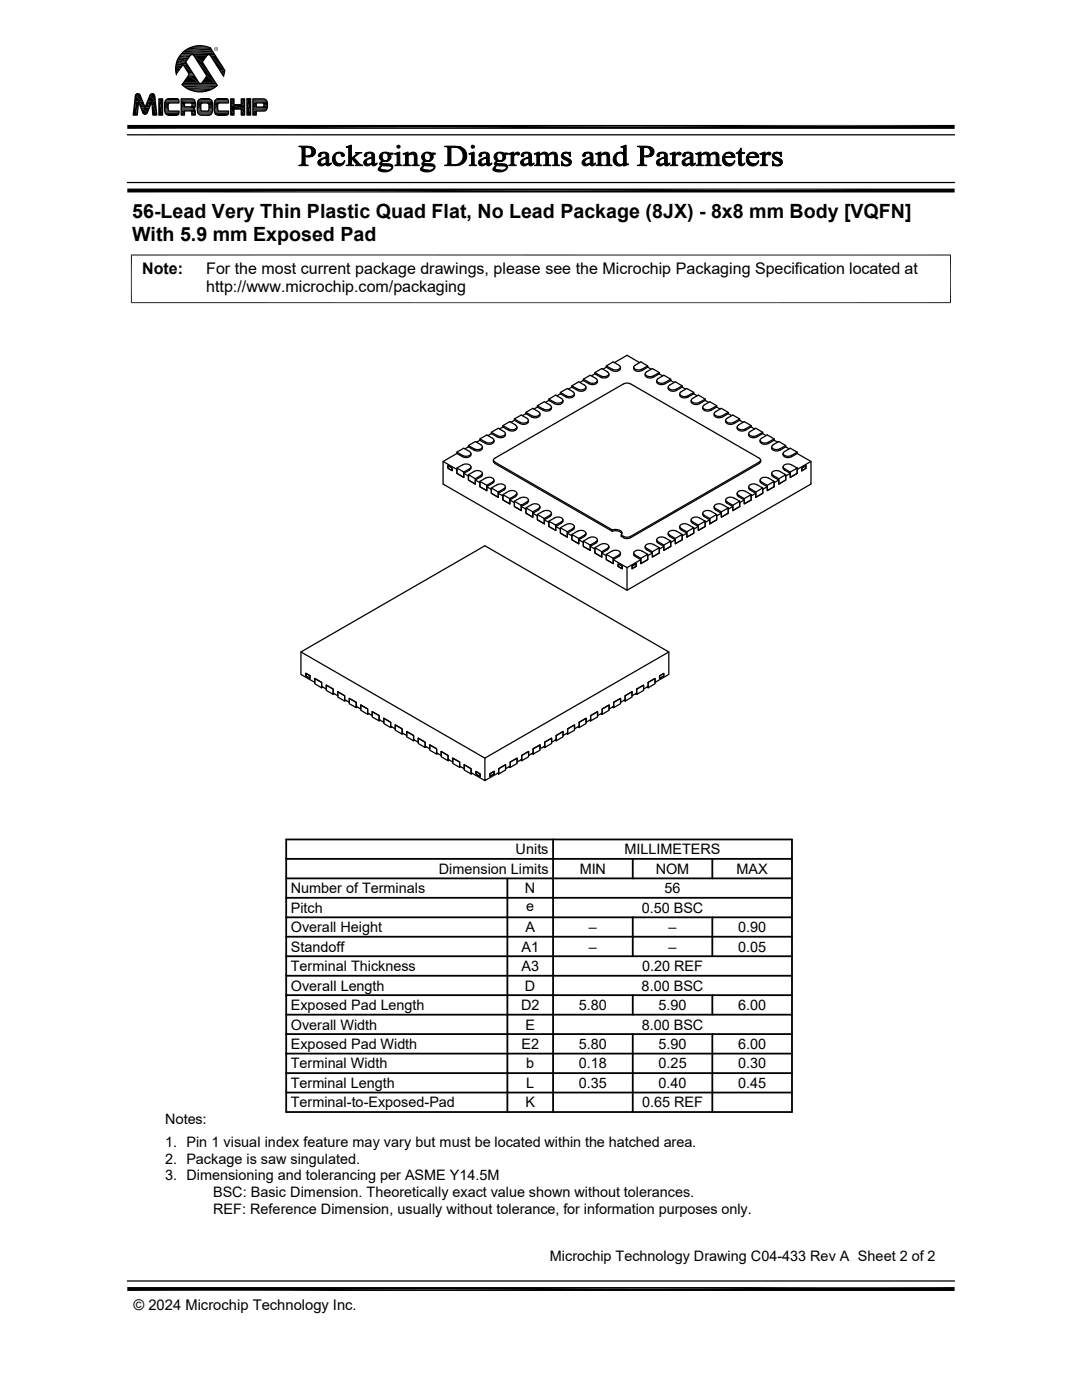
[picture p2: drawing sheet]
<svg xmlns="http://www.w3.org/2000/svg" width="216mm" height="279mm" viewBox="0 0 216 279" stroke-linecap="round" stroke-linejoin="round" font-family="sans-serif">
<g fill="none" stroke="#000" stroke-width=".25">
<path d="M27.1 18.9l-.5 4.1h.8l.2-2.7 .9 2.1a.49 .49 0 0 0 .4 .4 .49 .49 0 0 0 .5-.3M27.5 18.7l-.4 .2M27.5 18.7l.5 .4 1 2.3 .9-2.4a.5 .5 0 0 1 .5-.3 .5 .5 0 0 1 .5 .4l.4 3.9h-.8l-.2-2.8-.9 2.2M31.7 19.7h.7v3.3h-.7zM36.2 19.7h2.3a1.14 1.14 0 0 1 .4 1.6l-.3 .4 .3 .2 .1 1.1h-.7v-.6l-.2-.3h-1.3v.9h-.6zM36.3 16.9l.1 .1M36.4 17l1.6 1M36.6 13l1.1 1.8-1.4 2.1M38.1 18a5.1 5.1 0 0 0 3.7 0M38.7 11l2.6 4.2-1.2 1.5-.4-.2-2.7-4.1 1-1.4 .3-.1 .4 .2M42 9.5l2.8 4.6-.2 1.1-2.6-4.1-.4-.2-.3 .2-.9 1.3 2.9 4.7-1.5 .9M42 9.6a4.8 4.8 0 0 0-5.1 .5 4.8 4.8 0 0 0-1.7 4.8"/>
<path d="M46 19.7h.7v1.2h1.4v-1.2h.7v3.3h-.7v-1.2h-1.4v1.2h-.7zM49.3 19.7h.7v3.3h-.7zM49.3 19.7h.7M50.5 19.7h2a.84 .84 0 0 1 .9 1 1.09 1.09 0 0 1-.7 1.5h-1.6v.8h-.6zM25.4 36.4h165.1M25.4 26.9h165.1M33 20.2l.6-.5h1.6a.57 .57 0 0 1 .5 .3 .57 .57 0 0 1 0 .6h-2l-.2 .4v.7l.1 .3 .2 .2h1.9a.62 .62 0 0 1-.1 .6 .62 .62 0 0 1-.6 .2h-1.2a.96 .96 0 0 1-.9-1.2l.1-1.6M36.8 20.6h1.3l.2 .1v.5l-.1 .1h-1.4zM40.2 20.6h1.2l.2 .1 .1 1-.1 .4h-1.4l-.1-1.1zM42.3 20.2l-.3-.3-.4-.2h-1.5a.87 .87 0 0 0-.7 1.1v1a.94 .94 0 0 0 .9 1.2h1.1a.96 .96 0 0 0 1-1.2l-.1-1.6M42.9 20.2l.6-.5h1.6a.56 .56 0 0 1 .5 .9h-2l-.2 .4v.7l.1 .3 .2 .2h1.9a.62 .62 0 0 1-.1 .6 .62 .62 0 0 1-.6 .2h-1.2a.96 .96 0 0 1-1-1.2l.2-1.6M51.1 20.6h1.4l.1 .1v.5l-.1 .2h-1.4z"/>
<path d="M109.5 79.9l1.2 .7M109.5 79.9v-.2l1.4-.9 1.1 .7a.44 .44 0 0 1 .3 .5 .44 .44 0 0 1-.4 .4l-.6 .1-.6-.2M109.5 79.7l1.2 .6M109.5 79.9l-.7 .4M111.1 79l.7-.4 1.2 .6M111.8 78.3l1.2 .7M112.3 79.9v.3M114.1 77.3v-.3l1.4-.8 1.1 .7a.5 .5 0 0 1 .3 .6 .5 .5 0 0 1-.6 .3l-1-.2M114.1 77l1.2 .7M114.1 77.3l-.7 .4M114.1 77.3l1.2 .6M114.3 78.2a.44 .44 0 0 1 .3 .5 .44 .44 0 0 1-.4 .4h-.7l-.5-.1"/>
<path d="M114.3 78.2l-1.1-.7-1.4 .8v.3M114.6 78.8a1.07 1.07 0 0 1-1.6 .4M114.6 78.6v.2M116.4 75.9l1.2 .7M116.4 75.9l-.7 .4M116.9 77.5a1.07 1.07 0 0 1-1.6 .4M116.9 77.3v.2M118.7 74.6a2.77 2.77 0 0 0 2 .8l.5-.1 .3-.4M118.7 74.6v-.2l1.4-.8 1.1 .6a.51 .51 0 0 1 .2 .6 .51 .51 0 0 1-.6 .3l-1-.1M118.7 74.4l1.1 .6M118.7 74.6l-.7 .4M118.9 75.6a.44 .44 0 0 1 .3 .5 .44 .44 0 0 1-.5 .3l-.8 .1-1.5-.8"/>
<path d="M118.9 75.5l-1.1-.6-1.4 .8v.2M119.2 76.2a1.07 1.07 0 0 1-1.6 .4M119.2 75.9v.3M121 73.3v-.3l1.4-.8 1.1 .7a.44 .44 0 0 1 .3 .5 .44 .44 0 0 1-.5 .3l-.6 .1-.5-.1M121 73l1.1 .7M121 73.3l-.7 .4M121 73.3l1.1 .7M121.5 74.6v.3M122.6 72.4l2.5-1.5 2.5 1.5M123.8 73.6a1.07 1.07 0 0 1-1.6 .3M123.8 73.3v.3M126.4 73.3a.95 .95 0 0 0 .6 .8 .95 .95 0 0 0 1.1-.2"/>
<path d="M128.7 74.6a.97 .97 0 0 0 .6 .9 .97 .97 0 0 0 1.1-.2l1.2-.7M129 74.2l1.2-.6 1.4 .8v.2M129 74.2a.44 .44 0 0 0-.2 .5 .44 .44 0 0 0 .4 .4l.6 .1 .6-.2M129.2 73.3l-1.1 .7M129.2 73l-1.1 .7a1.08 1.08 0 0 1-1.7-.5l.2-.2 1.3-.8 1.3 .8v.3M129.2 73.3l.7 .4M131 75.9a.98 .98 0 0 0 .6 .9 .98 .98 0 0 0 1.1-.2M131.3 75.6a.44 .44 0 0 0-.3 .5 .44 .44 0 0 0 .5 .3l.8 .1 1.5-.8M131.3 75.5l1.2-.6 1.3 .8v.2M131.6 74.4l-1.2 .6M131.6 74.6l.6 .4M133.3 77.3a.97 .97 0 0 0 .6 .8 .97 .97 0 0 0 1.1-.2l1.1-.6"/>
<path d="M133.6 76.9l1.1-.7 1.4 .8v.3M133.6 76.9a.44 .44 0 0 0-.2 .5 .44 .44 0 0 0 .4 .3l.6 .1 .6-.2M133.8 75.9l.7 .4M133.8 75.9l-1.1 .7M135.6 78.6a.98 .98 0 0 0 .6 .8 .98 .98 0 0 0 1.1-.2M135.9 78.2l1.2-.7 1.3 .8v.3M135.9 78.2a.44 .44 0 0 0-.3 .5 .44 .44 0 0 0 .5 .4h.6l.6-.1M136.1 77l-1.1 .7M136.1 77.3l.7 .4M137.9 79.9v.3M138.4 78.6l-1.1 .6M138.4 78.3l-1.1 .7"/>
<path d="M138.4 78.6l.7 .4M140.7 79.9l.7 .4M140.7 79.9a2.84 2.84 0 0 1-2 .8l-.5-.1-.3-.4M140.7 79.9v-.2l-1.4-.9-1.1 .7a.44 .44 0 0 0-.3 .5 .44 .44 0 0 0 .5 .4l.6 .1 .6-.2M140.7 79.7l-1.1 .6M88.4 92.1l2.8 1.6v.8l1.3 .8v-.8l1.2-.7M89.4 92.9l.8 .5v.5l-.8-.4zM91.2 90.5l1.1 .7M92.3 92.8a1.08 1.08 0 0 1 1.7 .4l-.3 .4-1.2 .6v1.1l-1.3-.8v-1.1l1.3 .8M92.3 92.8l-1.1 .6M92.5 94.5l1 .5v.8l1.3 .8v-.8l1.2-.7 .2-.4M93.5 89.2v-.3l1.3-.8 1.2 .7a.51 .51 0 0 1 .2 .6 .51 .51 0 0 1-.6 .3l-1-.1"/>
<path d="M93.5 88.9l1.1 .7M93.5 89.2l-.7 .4M93.5 94.7l1.1-.6a1.08 1.08 0 0 1 1.6 .4l-.2 .3M93.5 89.2a2.77 2.77 0 0 0 2 .8l.5-.2 .2-.3M93.7 90.1a.44 .44 0 0 1 .3 .5 .44 .44 0 0 1-.5 .4h-.8l-1.5-.8M93.7 90.1l-1.2-.6-1.3 .7v.3M94 93.2l-.1 .4-.2 .2M94 90.5a.98 .98 0 0 1-.6 .9 .98 .98 0 0 1-1.1-.3M94.8 95.8l1 .5v.8l1.3 .8v-.8l1.4-.8 .1-.5M95.8 87.9a2.91 2.91 0 0 0 2 .8l.7-.4 .1-.4M95.8 87.9l-.7 .3M96 94.9l-1.2 .6v1.1l-1.3-.8v-1.1l1.3 .8"/>
<path d="M96.3 89.2v.3M96.3 94.5v.2M96.9 95.4l-1.1 .7M96.9 95.4a1.08 1.08 0 0 1 1.7 .5l-.3 .3M97.1 97.1l.9 .6v.7l1.4 .9v-.9l1.2-.6 .2-.4M98 86.5a2.84 2.84 0 0 0 2.1 .9l.5-.2 .2-.4M98 86.5v-.2l1.4-.8 1.2 .6a.51 .51 0 0 1 .2 .7 .51 .51 0 0 1-.6 .3l-1-.2M98 86.3l1.2 .6M98 86.5l-.6 .4M98.3 87.5l-1.2-.7-1.3 .8v.3M98.3 87.5a.44 .44 0 0 1 .2 .5 .44 .44 0 0 1-.4 .3l-.8 .1-1.5-.8M98.3 96.2l-1.2 .7v1l-1.3-.8v-1l1.3 .8"/>
<path d="M98.4 91.8v.3M98.5 92.1l.2 .4 23.5 13.5M98.7 92.2l23.5 13.5M99.2 96.8a1.08 1.08 0 0 1 1.6 .4l-.2 .3-1.2 .7v1.1l-1.4-.9v-1l1.4 .8M99.2 96.7l-1.2 .7M99.4 98.4l1 .6v.8l1.3 .8v-.8l1.2-.7 .2-.4M100.4 85.2l-.7 .4M100.4 85.2a2.84 2.84 0 0 0 2 .8l.4-.1 .3-.4M100.9 86.5v.3M100.9 97.1v.3M101.5 98.1a1.08 1.08 0 0 1 1.6 .4l-.3 .3M101.5 98l-1.1 .7"/>
<path d="M101.7 99.8l.9 .5v.8l1.4 .8v-.8l1.4-.9 .1-.4M102.6 83.9l1.2 .6M102.6 83.6l1.2 .7M102.6 83.9l-.6 .4M102.8 84.8a.44 .44 0 0 1 .3 .5 .44 .44 0 0 1-.4 .4h-.8l-1.5-.8M102.9 98.8l-1.2 .7v1.1l-1.3-.8v-1.1l1.3 .8M102.9 84.8l-1.2-.7-1.3 .8v.3M103.1 85.2v.3M103.1 98.4v.3M103.8 99.4l-1.2 .6M103.8 99.4a1.08 1.08 0 0 1 1.6 .4l-.1 .3-1.3 .7v1.1l-1.4-.8v-1.1l1.4 .8M104.9 82.5a2.77 2.77 0 0 0 2.1 .9l.4-.2 .3-.4"/>
<path d="M104.9 82.6v-.3l1.4-.8 1.2 .7a.44 .44 0 0 1 .2 .5 .44 .44 0 0 1-.4 .3l-.6 .1-.6-.2M104.9 82.3l1.2 .7M104.9 82.5l-.7 .5M105.2 83.5l-1.2-.7-1.4 .8v.3M105.2 83.5a.44 .44 0 0 1 .2 .5 .44 .44 0 0 1-.4 .3l-.6 .1-.6-.1M105.5 83.9a.98 .98 0 0 1-.7 .8 .98 .98 0 0 1-1-.2M107.2 81l1.2 .6M107.2 81.2l-.7 .4M107.2 81.2l1.2 .7M107.7 82.5v.3M109.7 80.8l-1.1-.6-1.4 .8v.2M109.7 80.9a.44 .44 0 0 1 .3 .5 .44 .44 0 0 1-.4 .3l-.6 .1-.6-.2"/>
<path d="M110 81.2a.98 .98 0 0 1-.6 .9 .98 .98 0 0 1-1-.2M112.3 80.2a1.07 1.07 0 0 1-1.6 .4M140.2 81.2a.98 .98 0 0 0 .6 .9 .98 .98 0 0 0 1.1-.2M140.5 80.8l1.1-.6 1.4 .8v.2M140.5 80.9a.44 .44 0 0 0-.3 .5 .44 .44 0 0 0 .5 .3l.6 .1 .6-.2M142.5 82.5v.3M143 81.2l-1.1 .7M143 81l-1.1 .6M143 81.2l.7 .4M144.8 83.9v.2M144.8 99.8v.2M144.8 84.1a1.07 1.07 0 0 0 1.6 .4"/>
<path d="M145.1 83.5a.44 .44 0 0 0-.3 .5 .44 .44 0 0 0 .4 .3l.7 .1 .5-.1M145.1 83.5l1.1-.7 1.4 .8v.3M145.3 82.5a2.84 2.84 0 0 1-2 .9l-.5-.2-.3-.4M145.3 82.6v-.3l-1.4-.8-1.1 .7a.44 .44 0 0 0-.3 .5 .44 .44 0 0 0 .5 .3l.6 .1 .5-.2M145.3 82.3l-1.1 .7M145.3 82.6l.7 .4M146.4 99.4a1.08 1.08 0 0 0-1.6 .4l.1 .3 1.3 .7M146.5 99.4l1.1 .6v1.1l-1.4 .8v-1.1l1.4-.8M147.1 85.2a.98 .98 0 0 0 .6 .9 .98 .98 0 0 0 1-.2l1.2-.7M147.1 98.4l.1 .5 1.3 .9v.8l1.4-.8v-.8l.9-.6M147.4 84.8l1.1-.7 1.4 .8v.3M147.4 98.8l1.1 .7"/>
<path d="M147.4 84.8a.44 .44 0 0 0-.3 .5 .44 .44 0 0 0 .5 .4h.8l1.5-.8M147.6 83.9l.7 .4M147.6 83.9l-1.1 .6M147.6 83.6l-1.1 .7M148.5 99.8l-.9 .5v.8l-1.4 .8v-.8l-1.1-.7-.3-.4M148.7 98l1.2 .7v1.1l-1.4 .8v-1.1l1.4-.8M148.7 98.1a1.08 1.08 0 0 0-1.6 .4l.3 .3M149.4 86.5v.3M149.4 97.1v.3M149.4 86.8a1.07 1.07 0 0 0 1.6 .4M149.9 85.2l.7 .4M151 96.8a1.08 1.08 0 0 0-1.6 .4l.1 .2 1.3 .8"/>
<path d="M151 96.7l1.2 .7v1l-1.4 .9v-1.1l1.4-.8M151.5 92.2l.3-.4-.3-.4-25.7-14.8-.9-.1-26.2 14.9-.2 .4 .2 .4M151.7 87.9v.2M151.7 95.8v.3M151.7 88.1a1.07 1.07 0 0 0 1.6 .4M151.8 92.1l-.3 .4-25.9 14.9-.7 .1-.9-.5v-.2l.9 .4 .7-.1 25.9-14.9M151.8 91.8v.3M152 87.5a.44 .44 0 0 0-.3 .5 .44 .44 0 0 0 .4 .3l.6 .1 .6-.2M152 96.2l1.1 .7M152 87.5l1.1-.7 1.4 .8v.3M152.2 86.5l-1.2 .7M152.2 86.5v-.2l-1.4-.8-1.1 .6a.5 .5 0 0 0-.3 .7 .5 .5 0 0 0 .6 .3l1-.2"/>
<path d="M152.2 86.3l-1.2 .6M152.2 86.5l.7 .4M153.1 97.1l-.9 .6v.7l-1.4 .9v-.9l-1.1-.6-.3-.4M153.3 95.4a1.08 1.08 0 0 0-1.6 .5l.3 .3M153.3 95.4l1.2 .7v1l-1.4 .8v-1l1.4-.8M154 89.2v.3M154 94.5v.2M154.2 94.9l1.2 .6M154.5 87.9l.7 .3M154.5 87.9l-1.2 .6M154.5 87.6l-1.2 .6M155.4 95.8l-.9 .5v.8l-1.4 .8v-.8l-1.1-.6-.3-.4"/>
<path d="M156.3 90.5v.3M156.3 93.2v.2M156.3 90.8a1.07 1.07 0 0 0 1.6 .3M156.3 93.4l.2 .4M156.5 90.1l1.2-.6 1.4 .7v.3M156.5 90.1a.44 .44 0 0 0-.2 .5 .44 .44 0 0 0 .4 .4l.6 .1 .6-.2M156.8 89.2v-.3l-1.4-.8-1.2 .7a.51 .51 0 0 0-.2 .6 .51 .51 0 0 0 .6 .3l1-.1M156.8 88.9l-1.2 .7M156.8 89.2l.7 .4M156.8 94.7l-1.4 .8v1.1l1.4-.8v-1.1l-1.2-.6a1.08 1.08 0 0 0-1.6 .4l.3 .3M156.8 89.2a2.84 2.84 0 0 1-2.1 .8l-.4-.2-.3-.3M157.7 94.5l-.9 .5v.8l-1.4 .8v-.8l-1.2-.7-.2-.4"/>
<path d="M157.9 92.8a1.08 1.08 0 0 0-1.6 .4l.1 .3 1.3 .7M157.9 92.8l1.2 .6v1.1l-1.4 .8v-1.1l1.4-.8M159.1 90.5l2.7 1.6v4.5l-36.7 21.2-36.7-21.2v-4.5l2.8-1.6M159.1 90.5l-1.2 .7M159.1 90.2l-1.2 .7M160.8 92.9l-.8 .5v.6M160.8 92.9v.6l-.8 .5M161.8 92.1l-2.7 1.6v.8l-1.4 .8v-.8l-1.2-.7M104 101.1l.9 .5v.8l1.4 .8v-.8l1.2-.6 .2-.4M104.9 101.4l1.2-.7a1.08 1.08 0 0 1 1.6 .5l-.3 .3M106.3 102.4l.9 .6v.7l1.4 .8v-.8l1.4-.8v-.5M107.5 101.5l-1.2 .7v1l-1.4-.8v-1l1.4 .8"/>
<path d="M107.7 101.1v.3M108.4 102l-1.2 .7M108.4 102a1.08 1.08 0 0 1 1.6 .5l-.3 .3-1.1 .7v1l-1.4-.8v-1l1.4 .8M108.6 103.7l.9 .6v.8l1.4 .8v-.8l1.1-.7 .3-.4M110.7 103.4l-1.2 .6M110.7 103.4a1.08 1.08 0 0 1 1.6 .4l-.3 .3M110.9 105.1l.9 .5v.8l1.4 .8v-.8l1.1-.7 .3-.4M112 104.1l-1.1 .7v1.1l-1.4-.8v-1.1l1.4 .8M112.3 103.7v.3M113 104.7a1.08 1.08 0 0 1 1.6 .4l-.3 .4-1.1 .6v1.1l-1.4-.8v-1.1l1.4 .8M113 104.7l-1.2 .6M113.2 106.4l.9 .5v.8l1.4 .8v-.8l1.1-.6 .3-.4"/>
<path d="M114.6 105.1v.2M115.3 106l-1.2 .7M115.3 106a1.08 1.08 0 0 1 1.6 .5l-.1 .2-1.3 .8v1l-1.4-.8v-1l1.4 .8M115.5 107.7l.9 .5v.9l1.4 .7v-.7l1.1-.7 .3-.4M116.9 106.4v.3M117.6 107.3a1.08 1.08 0 0 1 1.6 .5l-.3 .3-1.1 .7v1l-1.4-.7v-1.1l1.4 .8M117.6 107.3l-1.2 .7M117.8 109.1l.9 .5v.8l1.4 .8v-.8l1.1-.7 .3-.4M118.7 109.3l1.1-.6a1.08 1.08 0 0 1 1.7 .4l-.3 .3-1.1 .7v1.1l-1.4-.8v-1.1l1.4 .8M119.2 107.7v.3M120.1 110.4l.9 .5v.8l1.4 .8v-.8l1.1-.7 .3-.4M121.5 109.1v.2"/>
<path d="M122.1 110l-1.1 .6M122.2 110a1.08 1.08 0 0 1 1.6 .4l-.3 .4-1.1 .6v1.1l-1.4-.8v-1.1l1.4 .8M122.2 105.8a1.52 1.52 0 0 1 1.9 .6l-.1 .4M122.2 106a1.59 1.59 0 0 1 1.9 .5M122.2 105.7v.3M122.4 111.7l2.7 1.6v4.5M123.3 112.5l.9 .5v.5l-.9-.4zM123.8 110.4v.2M126.1 113l.9-.5v.5l-.9 .5zM126.4 110.4l.1 .4 1.4 .9v.8l1.3-.8v-.8l1-.5M127.9 111.7l-2.8 1.6M128.1 110a1.08 1.08 0 0 0-1.7 .4l.2 .3 1.3 .7"/>
<path d="M128.1 110l1.1 .6v1.1l-1.3 .8v-1.1l1.3-.8M128.7 109.1l.1 .4 .2 .2M129 109.4l1.2 .7M131.6 109.3l-1.4 .8v1.1l1.4-.8v-1.1l-1.2-.7a1.1 1.1 0 0 0-1.6 .5l.2 .3M132.5 109.1l-.9 .5v.8l-1.4 .8v-.8l-1.2-.7M132.7 107.3a1.08 1.08 0 0 0-1.7 .5l.2 .2 1.3 .8M132.7 107.3l1.1 .7v1.1l-1.3 .7v-1l1.3-.8M133.3 106.4l.1 .5 .2 .1M133.6 106.8l1.1 .7M134.7 107.7l-.9 .5v.9l-1.3 .7v-.7l-1.4-.9-.1-.5M135.6 105.1l.1 .4 .2 .2M135.9 105.5l1.2 .6"/>
<path d="M136.1 106.7l-1.4 .8v1l1.4-.8v-1l-1.1-.7a1.1 1.1 0 0 0-1.7 .5l.3 .3M137.1 106.4l-1 .5v.8l-1.4 .8v-.8l-1.1-.6M137.3 104.7l1.1 .6v1.1l-1.3 .8v-1.1l1.3-.8M137.3 104.7a1.08 1.08 0 0 0-1.7 .4l.3 .4M137.9 103.7v.3M138.2 104.1l1.1 .7M139.3 105.1l-.9 .5v.8l-1.3 .8v-.8l-1.2-.7M140.2 102.4l.1 .5 .2 .2M140.5 102.8l1.1 .7M140.7 104l-1.4 .8v1.1l1.4-.8v-1.1l-1.1-.6a1.1 1.1 0 0 0-1.7 .4l.3 .3M141.6 103.7l-.9 .6v.8l-1.4 .8v-.8l-1.1-.7-.3-.4M141.9 102l1.1 .7v1l-1.4 .8v-1l1.4-.8"/>
<path d="M141.9 102a1.08 1.08 0 0 0-1.7 .5l.3 .3M142.5 101.1v.3M142.8 101.5l1.1 .7M143.9 102.4l-.9 .6v.7l-1.4 .8v-.8l-1.1-.6M145.3 101.4l-1.4 .8v1l1.4-.8v-1l-1.1-.7a1.1 1.1 0 0 0-1.7 .5l.3 .3M146.2 101.1l-.9 .5v.8l-1.4 .8v-.8l-1.1-.7-.3-.3M60 130.1v4.5l2.8 1.6v-.8l1.4 .8v.8l.9 .5v-.8l1.4 .8v.8l.9 .6v-.9l1.4 .9v.7l.9 .6v-.8l1.4 .8v.8l.9 .5v-.8l1.4 .8v.8l.9 .5v-.8l1.3 .8v.8l1 .5v-.8l1.4 .8v.8l.9 .6v-.8l1.3 .8v.8l1 .5v-.8l1.3 .8v.8l1 .5v-.8l1.3 .8v.8l.9 .5v-.7l1.4 .7v.8l.9 .6v-.8l1.4 .8v.8l.9 .5v-.8l1.4 .8v.8l.9 .5v-.8l1.4 .8v.8l2.8 1.6M61 134.4l.8 .5v.5l-.8-.5zM62.8 135.4l1.4 .8v1.1l-1.4-.8zM64.4 137.1l-.2 .2M65.1 136.7l1.4 .8v1.1l-1.4-.8zM66.7 138.5l-.2 .1"/>
<path d="M67.4 138l1.4 .9v1l-1.4-.8zM69 139.8l-.2 .1M69.7 139.4l1.4 .8v1l-1.4-.8zM124.5 139.8l.2 .1v-1l1.4-.9v1.1l-1.4 .8M126.8 138.5l.2 .1v-1.1l1.4-.8v1.1l-1.4 .8M129.1 137.1l.2 .2v-1.1l1.4-.8v1.1l-1.4 .8M131.6 134.9l.8-.5v.5l-.8 .5zM133.5 130.1l-36.7-21.2-36.8 21.2 36.8 21.2M71.3 141.1l-.2 .1M72 140.7l1.4 .8v1.1l-1.4-.8zM73.6 142.4l-.2 .2M74.3 142l1.3 .8v1.1l-1.3-.8z"/>
<path d="M75.9 143.7l-.3 .2M76.6 143.3l1.4 .8v1.1l-1.4-.8zM78.2 145.1l-.2 .1M78.9 144.7l1.3 .8v1l-1.3-.8zM80.5 146.4l-.3 .1M81.2 146l1.3 .8v1l-1.3-.8zM82.8 147.7l-.3 .1M83.5 147.3l1.3 .8v1.1l-1.3-.8zM85.1 149l-.3 .2M85.7 148.7l1.4 .7v1.1l-1.4-.8zM87.4 150.4l-.3 .1M88 150l1.4 .8v1l-1.4-.8z"/>
<path d="M89.6 151.7l-.2 .1M90.3 151.3l1.4 .8v1l-1.4-.7zM91.9 153l-.2 .1M92.6 152.6l1.4 .8v1.1l-1.4-.8zM94.2 154.3l-.2 .2M95 154l.8 .5v.5l-.8-.5zM96.8 151.3l36.7-21.2v4.5l-2.8 1.6v-.8l-1.4 .8v.8l-.9 .5v-.8l-1.4 .8v.8l-.9 .6v-.9l-1.4 .9v.7l-.9 .6v-.8l-1.4 .8v.8l-.9 .5v-.8l-1.3 .8v.8l-1 .5v-.8l-1.3 .8v.8l-1 .5v-.8l-1.3 .8v.8l-1 .6v-.8l-1.3 .8v.8l-.9 .5v-.8l-1.4 .8v.8l-.9 .5v-.8l-1.4 .8v.8l-.9 .5v-.7l-1.4 .7v.8l-.9 .6v-.8l-1.4 .8v.8l-.9 .5v-.8l-1.4 .8v.8l-.9 .5v-.8l-1.4 .8v.8l-2.7 1.6zM98.6 153.9l-.8 .5v.5M98.6 153.9v.6l-.8 .4M99.3 154.3l.2 .2v-1.1l1.4-.8v1.1l-1.4 .8M101.6 153l.2 .1v-1l1.4-.8v1.1l-1.4 .7M103.9 151.7l.2 .1v-1l1.4-.8v1l-1.4 .8"/>
<path d="M106.2 150.4l.2 .1v-1.1l1.4-.7v1l-1.4 .8M108.5 149l.2 .2v-1.1l1.4-.8v1.1l-1.4 .8M110.7 147.7l.3 .1v-1l1.4-.8v1l-1.4 .8M113.1 146.4l.2 .1v-1l1.3-.8v1l-1.3 .8M115.3 145.1l.3 .1v-1.1l1.3-.8v1.1l-1.3 .8M117.6 143.7l.3 .2v-1.1l1.3-.8v1.1l-1.3 .8M119.9 142.4l.3 .2v-1.1l1.3-.8v1.1l-1.3 .8M122.2 141.1l.2 .1v-1l1.4-.8v1l-1.4 .8M25.4 255.7h165.1"/>
</g>
<g fill="none" stroke="#000" stroke-width=".2">
<path d="M33 20h2.7M33.1 19.9h2.6M33.1 19.9h2.5M33.2 19.9h2.4M33.3 19.8h2.3M33.4 19.8h2.1M35.9 11h2.1M36 11h2M36.2 19.7l2.4 .1M36.2 19.8h2.5M36.2 19.9h2.6M36.3 16.9h7"/>
<path d="M36.4 17h6.9M36.5 16.7h6.6M36.5 16.6h3.3M36.6 16.5h3.1M36.9 17.4h6M37.5 17.7h4.9M37.8 9.5h4.2M37.9 9.4h4M38.2 10.9h-2.2M38.4 9.3h3M38.4 9.2h2.9M38.4 10.9h3.2"/>
<path d="M38.5 11h2.9M38.6 11h2.7M38.7 11.1h2.6M38.7 18.3h2.5M39.6 20h2.6M39.6 19.9h2.6M39.7 19.8h2.4M39.8 19.8h2.2M39.9 19.8h2M40.2 16.6h2.9M40.3 16.6h2.7M42.8 10.9h-6.8"/>
<path d="M42.9 20h2.7M43 19.9h2.6M43 19.9h2.5M43.1 19.9h2.4M43.1 19.8h2.4M43.2 19.8h2.2M50.5 19.7l2.4 .1M50.5 19.8h2.5M50.5 19.9h2.6M50.5 20h2.7M32.9 20.5h2.8M32.9 22.2h2.8"/>
<path d="M32.9 22.3h2.8M32.9 20.4h2.8M32.9 20.3h2.8M32.9 22.4h2.8M32.9 22.5h2.8M32.9 20.2h2.8M33 20.1h2.7M33 22.6h2.7M33 22.7h2.7M33.1 22.8h2.6M33.3 22.9h2.3M33.3 22.9h2.2"/>
<path d="M35.6 22.8l-2.4 .1M36.2 20.1h2.7M36.2 20.2h2.7M36.2 21.4h2.7M36.2 21.5h2.7M36.2 21.6h2.6M36.2 21.7h2.4M36.2 21.7h2.5M36.2 21.8h2.6M36.2 21.9h2.7M36.2 22h2.7M36.2 22.1h2.7"/>
<path d="M38.7 21.6l-2.5 .1M39.4 20.5h3M39.4 22.2h3M39.4 20.4h3M39.4 22.4h3M39.4 22.5h2.9M39.4 20.2h3M39.5 22.6h2.8M39.5 20.1h2.8M39.5 22.7h2.7M39.6 22.8h2.6M39.7 22.9h2.4"/>
<path d="M39.8 22.9h2.2M42.8 22.2h2.8M42.8 20.5h2.8M42.8 20.4h2.8M42.8 22.3h2.8M42.8 20.3h2.8M42.8 22.4h2.8M42.8 22.5h2.8M42.8 20.2h2.8M42.9 22.6h2.7M42.9 20.1h2.7M42.9 22.7h2.7"/>
<path d="M43 22.8h2.6M43.2 22.9h2.2M45.5 22.8l-2.4 .1M50.5 20.1h2.7M50.5 20.2h2.8M50.5 20.4h2.8M50.5 20.5h2.8M50.5 21.4h2.8M50.5 21.7h2.8M50.5 21.8h2.8M50.5 22h2.7M50.5 22h2.6"/>
<path d="M50.5 22.1h2.5M50.5 22.1h2.4M26.1 50.9h163.7M26.2 50.8v9.7M189.7 50.8v9.7M26.1 60.4h163.7"/>
</g>
<g fill="#000" stroke="#000" stroke-width=".2">
<path d="M80.4 30.7h.3zM118.9 30.7h.2zM123.9 29.3l.3 .1zM151.6 30.7h.3z"/>
<path d="M60.2 29.4h1.1l-.4 .1v1.6h1.5l-1.5 .1v1.6l.6 .3h-1.9v-.1a.5 .5 0 0 0 .7-.6z" fill-rule="evenodd"/>
<path d="M59.6 29.2h1.6a1.27 1.27 0 0 1 1.7 1.5l-.5 .4h-1a.87 .87 0 0 0 .8-.9 .87 .87 0 0 0-.9-.8h-1.1z" fill-rule="evenodd"/>
<path d="M60.9 31.2h1.3z" fill-rule="evenodd"/>
<path d="M63.6 30.7l.3-.2h.6a.54 .54 0 0 0-.5 .7l-.3 .1-.2-.2z" fill-rule="evenodd"/>
<path d="M63.6 32l.9-.5h.6l-.6 .2a.54 .54 0 0 0-.5 .5 .54 .54 0 0 0 .4 .6h.5a.76 .76 0 0 1-1.1 .3 .76 .76 0 0 1-.2-1.1z" fill-rule="evenodd"/>
<path d="M63.9 30.5a1.1 1.1 0 0 1 1.7 .6v1.5l.1 .1 .3 .1a.48 .48 0 0 1-.5 .3 .48 .48 0 0 1-.4-.4l-.3-.1 .3-.1v-1h-.5a.45 .45 0 0 0 .5-.4 .45 .45 0 0 0-.3-.5z" fill-rule="evenodd"/>
<path d="M64.4 32.8l.7-.1z" fill-rule="evenodd"/>
<path d="M65.7 32.7l.4-.2-.1 .3z" fill-rule="evenodd"/>
<path d="M66.6 30.9l.5-.4h.5a.99 .99 0 0 0-.6 1.6l.5 .5 1 .1a1.32 1.32 0 0 1-1.8 0 1.32 1.32 0 0 1-.1-1.8z" fill-rule="evenodd"/>
<path d="M67.1 30.5a1.03 1.03 0 0 1 1.6 .6v.1a.46 .46 0 0 1-.5-.1 .46 .46 0 0 1-.2-.4z" fill-rule="evenodd"/>
<path d="M67.8 32.7l.5-.1 .5-.5-.3 .6z" fill-rule="evenodd"/>
<path d="M69.1 29.3l.2 .1z" fill-rule="evenodd"/>
<path d="M69.1 29.3l1-.3v3.7l.5 .4h-1.5l.3-.2 .2-.3v-3l-.1-.2z" fill-rule="evenodd"/>
<path d="M70.9 30.4h1.3l-.7 .4-.9 .7 1.1 1.1 .7 .5h-1.5l.2-.3-1-1.2 1-.8v-.2z" fill-rule="evenodd"/>
<path d="M72.8 30.7l.2-.2h.7a.54 .54 0 0 0-.5 .7 .31 .31 0 0 1-.5 0 .31 .31 0 0 1 .1-.5z" fill-rule="evenodd"/>
<path d="M72.7 32l.9-.5h.6l-.6 .2a.53 .53 0 0 0-.5 .6 .53 .53 0 0 0 .5 .5h.5a.77 .77 0 0 1-1.1 .3 .77 .77 0 0 1-.3-1.1z" fill-rule="evenodd"/>
<path d="M73 30.5a1.06 1.06 0 0 1 1.7 .6l.1 1.5 .3 .2a.48 .48 0 0 1-.5 .3 .48 .48 0 0 1-.4-.4l-.2-.1 .2-.1v-1h-.5a.46 .46 0 0 0 .5-.4 .46 .46 0 0 0-.2-.5z" fill-rule="evenodd"/>
<path d="M73.6 32.8l.6-.1z" fill-rule="evenodd"/>
<path d="M74.9 32.7l.3-.2-.1 .3z" fill-rule="evenodd"/>
<path d="M75.7 33.3l.5-.2a.44 .44 0 0 0-.3 .5 .44 .44 0 0 0 .5 .3l.6 .1h-1.4a.42 .42 0 0 1 .1-.7z" fill-rule="evenodd"/>
<path d="M76 30.6l.6-.2 .9 .1h-.7a.84 .84 0 0 0-.5 .8 .84 .84 0 0 0 .5 .8h.7l-1.1 .1-.2 .1v.3l1 .1a.85 .85 0 0 1 1.2 .7l-.5 .6a2.24 2.24 0 0 1-1.8 .2l-.5-.2h1.4a.83 .83 0 0 0 1.1-.7l-.3-.2h-1.2a.53 .53 0 0 1-.6 0 .53 .53 0 0 1-.2-.6l.5-.4-.5-.3a.83 .83 0 0 1 .2-1.2z" fill-rule="evenodd"/>
<path d="M76.4 32.2l1-.1z" fill-rule="evenodd"/>
<path d="M76.8 30.5l1.6 .1v.2h-.5a.82 .82 0 0 1-.4 1.3h-.6a.81 .81 0 0 0 .6-.8 .81 .81 0 0 0-.7-.8z" fill-rule="evenodd"/>
<path d="M78.7 30.7h.3z" fill-rule="evenodd"/>
<path d="M78.7 30.7l1.1-.3v2.1a.37 .37 0 0 0 .4 .5v.1h-1.4l.4-.4v-1.5l-.1-.4z" fill-rule="evenodd"/>
<path d="M80.4 30.7l1-.3v.5h-.5z" fill-rule="evenodd"/>
<path d="M80.9 30.9l1.3-.2-.8 .4 .1 1.6 .4 .4h-1.4l.4-.4z" fill-rule="evenodd"/>
<path d="M81.7 30.7a.83 .83 0 0 1 .9-.4 .83 .83 0 0 1 .6 .8v1.6l.5 .4h-1.5l.3-.2 .2-.2-.1-1.7-.2-.3z" fill-rule="evenodd"/>
<path d="M84.1 33.3l.5-.2a.44 .44 0 0 0-.2 .5 .44 .44 0 0 0 .4 .3l.6 .1h-1.4a.42 .42 0 0 1 .1-.7z" fill-rule="evenodd"/>
<path d="M84.5 30.6l.5-.2 .9 .1h-.7a.84 .84 0 0 0-.5 .8 .84 .84 0 0 0 .5 .8h.7l-1.1 .1-.2 .1v.3l1.1 .1a.82 .82 0 0 1 1.1 .8l-.5 .5a2.24 2.24 0 0 1-1.8 .2l-.5-.2h1.4a.83 .83 0 0 0 1.2-.7l-.4-.2h-1.2a.53 .53 0 0 1-.6 0 .53 .53 0 0 1-.2-.6l.5-.4-.4-.3a.83 .83 0 0 1 .2-1.2z" fill-rule="evenodd"/>
<path d="M84.8 32.2l1-.1z" fill-rule="evenodd"/>
<path d="M85.2 30.5l1.6 .1v.2h-.5a.82 .82 0 0 1-.4 1.3h-.6a.81 .81 0 0 0 .6-.8 .81 .81 0 0 0-.7-.8z" fill-rule="evenodd"/>
<path d="M88.7 29.2h2l1.3 .2-2 .1v3.3l1.9 .1-1 .2h-2.2v-.1a.46 .46 0 0 0 .7-.5v-2.8a.44 .44 0 0 0-.7-.4z" fill-rule="evenodd"/>
<path d="M90.7 29.4h1.3l.6 .4 .5 .7v.8a1.77 1.77 0 0 1-1.2 1.6h-1.2a1.66 1.66 0 0 0 1.7-1.8 1.66 1.66 0 0 0-1.7-1.7z" fill-rule="evenodd"/>
<path d="M93.6 30.7h.3z" fill-rule="evenodd"/>
<path d="M93.6 30.7l1-.3v2.1a.36 .36 0 0 0 .1 .4 .36 .36 0 0 0 .4 .1v.1h-1.5v-.1a.38 .38 0 0 0 .5-.5v-1.6l-.1-.1z" fill-rule="evenodd"/>
<path d="M95.7 30.7l.2-.2h.6a.44 .44 0 0 0-.4 .6 .31 .31 0 0 1-.5 .1 .31 .31 0 0 1 .1-.5z" fill-rule="evenodd"/>
<path d="M95.6 32l.9-.5h.6l-.6 .2a.53 .53 0 0 0-.5 .5 .53 .53 0 0 0 .5 .6h.4a.77 .77 0 0 1-1 .3 .77 .77 0 0 1-.3-1.1z" fill-rule="evenodd"/>
<path d="M95.9 30.5l.5-.1a.98 .98 0 0 1 1.2 .5v1.7l.4 .2a.48 .48 0 0 1-.5 .3 .48 .48 0 0 1-.4-.4l-.2-.1 .2-.1v-1h-.5a.47 .47 0 0 0 .5-.4 .47 .47 0 0 0-.2-.5z" fill-rule="evenodd"/>
<path d="M96.5 32.8l.6-.1z" fill-rule="evenodd"/>
<path d="M97.8 32.7l.3-.2-.1 .3z" fill-rule="evenodd"/>
<path d="M98.6 33.3l.5-.2a.44 .44 0 0 0-.3 .5 .44 .44 0 0 0 .5 .3l.6 .1h-1.4a.42 .42 0 0 1 .1-.7z" fill-rule="evenodd"/>
<path d="M98.9 30.6l.6-.2 .9 .1h-.7a.84 .84 0 0 0-.6 .8 .84 .84 0 0 0 .6 .8h.7l-1.1 .1-.2 .4 1.3 .1a.72 .72 0 0 1 .9 .6 .72 .72 0 0 1-.7 .8l-1.2 .2-.9-.3h1.4a.82 .82 0 0 0 1.1-.7l-.3-.2h-1.2a.52 .52 0 0 1-.6-.1 .52 .52 0 0 1-.2-.5l.4-.4-.4-.3a.83 .83 0 0 1 .2-1.2z" fill-rule="evenodd"/>
<path d="M99.3 32.2l1-.1z" fill-rule="evenodd"/>
<path d="M99.7 30.5l1.6 .1v.2h-.6a.82 .82 0 0 1-.3 1.3h-.6a.82 .82 0 0 0 .5-.8 .82 .82 0 0 0-.6-.8z" fill-rule="evenodd"/>
<path d="M101.5 30.7h.2z" fill-rule="evenodd"/>
<path d="M101.5 30.7l1-.3v.5h.2l-.2 .3v1.5l.5 .4h-1.5l.5-.4v-1.7l-.1-.2z" fill-rule="evenodd"/>
<path d="M102.7 30.7h.2l-.4 .2z" fill-rule="evenodd"/>
<path d="M102.7 30.7l.2-.2a.4 .4 0 0 1 .5-.1 .4 .4 0 0 1 .2 .5h-.2z" fill-rule="evenodd"/>
<path d="M104.1 30.7l.3-.2h.6a.54 .54 0 0 0-.5 .7 .31 .31 0 0 1-.5 0 .31 .31 0 0 1 .1-.5z" fill-rule="evenodd"/>
<path d="M104 32l.9-.5h.6l-.6 .2a.53 .53 0 0 0-.5 .6 .53 .53 0 0 0 .5 .5h.5a.77 .77 0 0 1-1.1 .3 .77 .77 0 0 1-.3-1.1z" fill-rule="evenodd"/>
<path d="M104.4 30.5a1.06 1.06 0 0 1 1.6 .6l.1 1.5 .3 .2a.48 .48 0 0 1-.5 .3 .48 .48 0 0 1-.4-.4l-.2-.1 .2-.1v-1h-.4a.46 .46 0 0 0 .4-.4 .46 .46 0 0 0-.2-.5z" fill-rule="evenodd"/>
<path d="M104.9 32.8l.6-.1z" fill-rule="evenodd"/>
<path d="M106.2 32.7l.4-.2-.2 .3z" fill-rule="evenodd"/>
<path d="M106.6 30.7h.3z" fill-rule="evenodd"/>
<path d="M106.6 30.7l1.1-.3v.5h-.6l-.1-.1z" fill-rule="evenodd"/>
<path d="M107.1 30.9l1.3-.2-.7 .4v1.6l.4 .4h-1.4v-.1a.4 .4 0 0 0 .4-.5z" fill-rule="evenodd"/>
<path d="M107.9 30.7l.1-.1a.84 .84 0 0 1 1.4 .3l.2 .1-.2 .1 .1 1.6 .4 .4h-1.5l.5-.4v-1.6l-.4-.4z" fill-rule="evenodd"/>
<path d="M109.5 30.8l.2-.2 .5 .1-.6 .3-.2-.1z" fill-rule="evenodd"/>
<path d="M109.7 30.6a.84 .84 0 0 1 .9-.2 .84 .84 0 0 1 .6 .7v1.4a.37 .37 0 0 0 .5 .5v.1h-1.5l.5-.4v-1.5l-.3-.5z" fill-rule="evenodd"/>
<path d="M112 32.2h.1a.95 .95 0 0 0 1 .8h.5l-1.6 .1z" fill-rule="evenodd"/>
<path d="M112.2 30.7l.2-.2h.5a.39 .39 0 0 0-.5 .3 .39 .39 0 0 0 .2 .5 1.68 1.68 0 0 1 1.4 .9l-.2 .7-.7 .1a.49 .49 0 0 0 .4-.5 .49 .49 0 0 0-.5-.5l-.2-.1a.78 .78 0 0 1-.6-1.2z" fill-rule="evenodd"/>
<path d="M112.4 30.5l.4-.1 .8 .1z" fill-rule="evenodd"/>
<path d="M112.2 33h1.4l-.3 .1z" fill-rule="evenodd"/>
<path d="M112.4 30.5l1.4-.1v.8l-.2-.1a.7 .7 0 0 0-.7-.6z" fill-rule="evenodd"/>
<path d="M116.4 30.7l.2-.2h.6a.54 .54 0 0 0-.5 .7 .31 .31 0 0 1-.4 0 .31 .31 0 0 1 .1-.5z" fill-rule="evenodd"/>
<path d="M116.4 31.9l.9-.4h.5l-.6 .2a.54 .54 0 0 0-.5 .5 .54 .54 0 0 0 .4 .6h.5a.79 .79 0 0 1-1 .3 .79 .79 0 0 1-.4-.9z" fill-rule="evenodd"/>
<path d="M116.6 30.5l.2-.1a.95 .95 0 0 1 1.5 .8v1.4l.4 .2a.48 .48 0 0 1-.5 .3 .48 .48 0 0 1-.4-.4l-.2-.1 .2-.1v-1h-.5a.45 .45 0 0 0 .5-.4 .45 .45 0 0 0-.2-.5z" fill-rule="evenodd"/>
<path d="M117.1 32.8l.7-.1z" fill-rule="evenodd"/>
<path d="M118.5 32.7l.3-.2-.1 .3z" fill-rule="evenodd"/>
<path d="M118.9 30.7l1-.3v.5h-.6z" fill-rule="evenodd"/>
<path d="M119.3 30.9l1.4-.2-.8 .4v1.4a.39 .39 0 0 0 .1 .4 .39 .39 0 0 0 .4 .1v.1h-1.5l.5-.4z" fill-rule="evenodd"/>
<path d="M120.1 30.7a.83 .83 0 0 1 .9-.3 .83 .83 0 0 1 .6 .7l.1 1.6 .4 .4h-1.4l.4-.4v-1.7l-.3-.3z" fill-rule="evenodd"/>
<path d="M122.8 30.7l.3-.2h.6a1.2 1.2 0 0 0-.8 1.2 1.2 1.2 0 0 0 .9 1.1h-1l-.2-.1a1.41 1.41 0 0 1 .2-2z" fill-rule="evenodd"/>
<path d="M123.1 30.5a1.12 1.12 0 0 1 1.3 .1z" fill-rule="evenodd"/>
<path d="M123.9 29.3l1-.3v3.3l.3 .5h-.8l-.4 .2a1.15 1.15 0 0 1-1.2-.2h1l.6-.2v-1.5l-.3-.5h.3v-.9v-.3z" fill-rule="evenodd"/>
<path d="M124.4 32.8l1-.1v.1l-1 .3z" fill-rule="evenodd"/>
<path d="M127.7 29.4h1.1l-.4 .1v1.6h1.6l-1.6 .1v1.2a.47 .47 0 0 0 .1 .5 .47 .47 0 0 0 .6 .1v.1h-1.9l.4-.2 .2-.3z" fill-rule="evenodd"/>
<path d="M127.2 29.2h1.6a1.31 1.31 0 0 1 1.7 1.3l-.4 .6h-1.2a.86 .86 0 0 0 .9-.7 .86 .86 0 0 0-.6-.9l-1.5-.1z" fill-rule="evenodd"/>
<path d="M128.4 31.2h1.4z" fill-rule="evenodd"/>
<path d="M131.2 30.7l.3-.2h.6l-.4 .2-.1 .3a.3 .3 0 0 1-.4 .2 .3 .3 0 0 1 0-.5z" fill-rule="evenodd"/>
<path d="M131.1 32l.9-.5h.6l-.7 .3a.5 .5 0 0 0-.4 .5 .5 .5 0 0 0 .5 .5h.5a.77 .77 0 0 1-1.1 .3 .77 .77 0 0 1-.3-1.1z" fill-rule="evenodd"/>
<path d="M131.5 30.5l1-.1a.65 .65 0 0 1 .6 .5l.1 1.7 .3 .2a.48 .48 0 0 1-.5 .3 .48 .48 0 0 1-.4-.4l-.2-.1 .2-.1v-1h-.4a.47 .47 0 0 0 .4-.4 .47 .47 0 0 0-.2-.5z" fill-rule="evenodd"/>
<path d="M132 32.8l.6-.1z" fill-rule="evenodd"/>
<path d="M133.3 32.7l.3-.2-.1 .3z" fill-rule="evenodd"/>
<path d="M133.7 30.7h.3z" fill-rule="evenodd"/>
<path d="M133.7 30.7l1-.3v.5h.2l-.2 .3v1.2a.45 .45 0 0 0 .6 .6v.1h-1.6l.5-.4v-1.8l-.1-.1z" fill-rule="evenodd"/>
<path d="M134.9 30.7h.3l-.5 .2z" fill-rule="evenodd"/>
<path d="M134.9 30.7a.49 .49 0 0 1 .5-.4 .49 .49 0 0 1 .5 .5 .47 .47 0 0 1-.7-.1z" fill-rule="evenodd"/>
<path d="M136.3 30.7l.3-.2h.6a.44 .44 0 0 0-.5 .6 .31 .31 0 0 1-.4 .1 .31 .31 0 0 1 0-.5z" fill-rule="evenodd"/>
<path d="M136.2 32l.9-.5h.6l-.6 .2a.53 .53 0 0 0-.5 .5 .53 .53 0 0 0 .5 .6h.5a.77 .77 0 0 1-1.1 .3 .77 .77 0 0 1-.3-1.1z" fill-rule="evenodd"/>
<path d="M136.6 30.5l1-.1a.65 .65 0 0 1 .7 .5v1.7l.4 .2a.48 .48 0 0 1-.5 .3 .48 .48 0 0 1-.5-.4l-.2-.1 .2-.1v-1h-.4a.47 .47 0 0 0 .4-.4 .47 .47 0 0 0-.2-.5z" fill-rule="evenodd"/>
<path d="M137.1 32.8l.6-.1z" fill-rule="evenodd"/>
<path d="M138.4 32.7l.4-.2-.1 .3z" fill-rule="evenodd"/>
<path d="M138.8 30.7h.3z" fill-rule="evenodd"/>
<path d="M138.8 30.7l1.1-.3v.5h-.6l-.1-.1z" fill-rule="evenodd"/>
<path d="M139.3 30.9l1.3-.2-.7 .4v1.6l.5 .4h-1.5l.4-.4z" fill-rule="evenodd"/>
<path d="M140.1 30.7l.2-.1a.84 .84 0 0 1 1.3 .3l.2 .1-.2 .1 .1 1.6 .4 .4h-1.4l.4-.4v-1.7l-.4-.3z" fill-rule="evenodd"/>
<path d="M141.8 30.8l.1-.2 .5 .1-.8 .2z" fill-rule="evenodd"/>
<path d="M141.9 30.6a.85 .85 0 0 1 1-.2 .85 .85 0 0 1 .5 .9l.1 1.4 .4 .4h-1.5v-.1a.37 .37 0 0 0 .5-.5v-1.2a.52 .52 0 0 0-.5-.6z" fill-rule="evenodd"/>
<path d="M144.5 30.8l.3-.3 .6 .1-.5 .1-.3 .6h-.4z" fill-rule="evenodd"/>
<path d="M144.8 30.5a1.15 1.15 0 0 1 1.9 .9h-2.1l.3 .9 .8 .4h-1.2a1.51 1.51 0 0 1-.3-1.4h1.8a.62 .62 0 0 0-.6-.7z" fill-rule="evenodd"/>
<path d="M144.5 32.7h1.3a.84 .84 0 0 0 .8-.7 .94 .94 0 0 1-.9 1.1h-.6z" fill-rule="evenodd"/>
<path d="M147.8 29.6h.1v.8h.7v.2h-.7v1.9l.3 .3h-.8v-2.2l-.5-.1 .6-.4z" fill-rule="evenodd"/>
<path d="M147.4 32.8l.9-.1 .4-.2-.1 .3a.65 .65 0 0 1-1.2 0z" fill-rule="evenodd"/>
<path d="M149.2 30.9l.4-.4 .5 .1a.72 .72 0 0 0-.7 .7h-.4z" fill-rule="evenodd"/>
<path d="M149.6 30.5h.1a1.13 1.13 0 0 1 1.7 .9h-2a1.09 1.09 0 0 0 1.1 1.3h-1.3l-.2-.4v-1h1.7v-.4l-.3-.3z" fill-rule="evenodd"/>
<path d="M149.2 32.7h1.4a.84 .84 0 0 0 .7-.7 1.15 1.15 0 0 1-.7 1.1 1.15 1.15 0 0 1-1.3-.3z" fill-rule="evenodd"/>
<path d="M151.6 30.7l1.1-.3v.5h.1l-.1 .3v1.5l.5 .4h-1.5l.4-.4v-1.4v-.5z" fill-rule="evenodd"/>
<path d="M152.8 30.7h.3l-.4 .2z" fill-rule="evenodd"/>
<path d="M152.9 30.6a.43 .43 0 0 1 .6-.3 .43 .43 0 0 1 .3 .6h-.4l-.6-.2z" fill-rule="evenodd"/>
<path d="M154.1 32.2h.1a.95 .95 0 0 0 1 .8h.5l-1.6 .1z" fill-rule="evenodd"/>
<path d="M154.3 30.7l.2-.2h.5a.38 .38 0 0 0-.5 .2 .38 .38 0 0 0 .2 .5l.8 .4a.73 .73 0 0 1 .6 .6 .73 .73 0 0 1-.4 .8h-.5a.46 .46 0 0 0 .5-.4 .46 .46 0 0 0-.5-.5l-.3-.2a.93 .93 0 0 1-.8-.7z" fill-rule="evenodd"/>
<path d="M154.5 30.5l.4-.1 .8 .1z" fill-rule="evenodd"/>
<path d="M154.3 33h1.4l-.3 .1z" fill-rule="evenodd"/>
<path d="M154.5 30.5l1.4-.1v.8h-.1a.8 .8 0 0 0-.8-.7z" fill-rule="evenodd"/>
<circle cx="79.5" cy="29.3" r=".31"/>
<circle cx="94.3" cy="29.3" r=".31"/>
</g>
<g fill="#000">
<path d="M27 19.1l1 .1h-1zM27 19.1h1v.1zM27 19.2l1.5 1.1h-1.6zM27 19.2h1l.5 1.1zM27 19.1h1zM27.1 19h.9zM27.1 19l.9 .1zM27.1 18.9h.8zM27.1 18.9l.8 .1zM27.2 18.8l.7 .1zM27.2 18.8h.6zM27.2 18.8h.5z"/>
<path d="M27.3 18.7l.4 .1zM27.3 18.7h.4zM27.4 18.7h.2zM27.4 18.7h.3zM27.5 18.7h.1zM29.9 19.1l1.1 1.1h-1.6zM29.9 19.1h1l.1 1.1zM29.9 19.1h1zM29.9 19l1 .1zM29.9 19h.9zM30 19h.8zM30 18.9h.8z"/>
<path d="M30 18.9l.8 .1zM30.1 18.8l.7 .1zM30.1 18.8h.6zM30.1 18.8h.5zM30.2 18.7l.4 .1zM30.2 18.7h.4zM30.2 18.7h.3zM30.3 18.7h.2zM31.7 19.7l.7 3.3h-.7zM31.7 19.7h.7v3.3zM33.5 19.7h2zM33.5 19.7h1.9z"/>
<path d="M33.5 19.7h1.8zM33.6 19.7h1.7zM35 13.8l.6 .6h-.5zM35 13.8h1l-.4 .6zM35.1 13.2l.9 .6h-1zM35.1 13.2h1.4l-.5 .6zM35.1 14.4l.1 .5zM35.1 14.4h.5l-.4 .5zM35.1 13l1.4 .2h-1.4zM35.1 13h1.5l-.1 .2zM35.3 12.4l1.9 .2h-2zM35.3 12.4h1.7l.2 .2z"/>
<path d="M35.4 12l1.6 .4h-1.7zM35.4 12h1.9l-.3 .4zM35.6 11.5l1.7 .5h-1.9zM35.6 11.5h2.1l-.4 .5zM36.6 13l1.9 1.6h-.9zM36.6 13h.8l1.1 1.6zM37.6 15.1l2.1 1.4h-3.1zM37.6 15.1h1.2l.9 1.4zM37.6 14.6l.9 .1zM37.7 14.7h.9zM37.7 15l1.1 .1zM37.7 14.7l.9 .1z"/>
<path d="M37.7 14.9l1 .1zM37.7 14.8l1 .1zM37.7 14.9h1zM38.7 11.1l1.7 1.3h-.9zM38.7 11.1h2.6l-.9 1.3zM38.7 18.2l1.9 .1zM39 9.2h1.8zM39.3 18.3h1.3zM39.5 12.4l2.6 2.8h-.8zM39.5 12.4h.9l1.7 2.8zM39 9.2h1.7zM39.6 9.1l1.1 .1z"/>
<path d="M39.6 9.1h.6zM39.9 19.7l2 .1zM39.9 19.7h2zM40 19.7h1.9zM40 19.7h1.8zM40.1 19.7h1.7zM40.1 19.7h1.6zM41.3 15.2l1.7 1.3h-2.7zM41.3 15.2h.8l.9 1.3zM41.6 10.9h1.2zM41.7 10.9h1.2zM41.8 10.9l1.1 .1z"/>
<path d="M41.9 11h1zM41.9 11l1 .1zM42 11.1l2.9 3h-1zM42 11.1h.9l2 3zM42.8 9.8v.1zM42.8 9.7v.1zM42.8 9.9l.1 .2zM42.9 9.5l-.1 .2zM42.9 9.7l-.1 .1zM42.9 9.9v.2zM42.9 10.1h.1zM42.8 9.7l.1-.1z"/>
<path d="M42.9 10l.1 .1zM42.9 9.5h.1zM43 10.1l.1 .1zM43 9.4l.1 .1zM43.1 10.1h.2zM43.1 9.4l.2 .1zM43.3 10.1h.1zM43.3 19.7h2zM43.3 9.4v.2zM43.4 9.9l-.1 .1zM43.4 19.7h1.9zM43.4 19.7h1.8z"/>
<path d="M43.3 9.6l.1 .1zM43.3 9.4l.1 .1zM43.3 10l.2-.1zM43.4 9.8v.1zM43.4 9.7v.1zM43.5 19.7h1.7zM43.4 9.5l.1 .2zM43.5 9.8l-.1 .1zM43.5 9.7l-.1 .1zM43.9 14.1l.9 .5h-.6zM43.9 14.1h1l-.1 .5zM44.2 14.6l.4 .6z"/>
<path d="M44.2 14.6h.6l-.2 .6zM46 19.7l.7 1.2h-.7zM46 19.7h.7v1.2zM48.1 19.7l.7 1.2h-.7zM48.1 19.7h.7v1.2zM49.3 19.7l.7 3.3h-.7zM49.3 19.7h.7v3.3zM25.4 37.6h165.1l-165.1 .8zM25.4 38.4l165.1-.8v.8zM25.4 24.9h165.1l-165.1 .8zM25.4 25.7l165.1-.8v.8zM26.9 20.3h.7z"/>
<path d="M26.9 20.3l.5 2.7h-.8zM26.9 20.3h.7l-.2 2.7zM27.6 20.3h.9zM27.6 20.3l1.4 1.1h-.9zM27.6 20.3h.9l.5 1.1zM28.1 21.4l1.3 1h-.9zM28.1 21.4h1.7l-.4 1zM28.5 22.4h.9zM28.5 22.4l.9 .1zM28.5 22.5h.9zM28.5 22.5l.8 .1zM28.6 22.6h.7z"/>
<path d="M28.6 22.6l.7 .1zM28.6 22.7h.7zM28.6 22.7h.6zM28.7 22.7h.5zM28.7 22.7l.4 .1zM28.8 22.8h.3zM28.8 22.8h.2zM28.9 22.8h.1zM29.4 20.2l.4 1.2h-.8zM29.4 20.2h.9l-.5 1.2zM30.3 20.2l1 2.8h-.8zM30.3 20.2h.7l.3 2.8z"/>
<path d="M32.9 20.7l.7 .1zM32.9 20.7h.7zM32.9 20.8h.7zM32.9 20.8l.6 .2h-.6zM32.9 20.8h.7l-.1 .2zM32.9 21l.6 .7h-.6zM32.9 21h.6v.7zM32.9 21.7l.7 .1h-.7zM32.9 21.7h.6l.1 .1zM32.9 21.8h.7zM32.9 21.8l.7 .1zM32.9 21.9l.7 .1z"/>
<path d="M32.9 22h.7zM32.9 20.6h1zM32.9 20.6h.9zM32.9 20.6h.8zM32.9 20.6l.7 .1zM32.9 22l.8 .1zM32.9 22.1h.8zM32.9 22.1h.9zM32.9 22.1l.9 .1zM33.4 22.9l2 .1zM33.5 23h1.7zM33.5 23h1.9z"/>
<path d="M33.6 23h1.6zM33.6 23h1.4zM36.2 20.6l.6 .7h-.6zM36.2 20.6h.6v.7zM36.2 22.1l.6 .9h-.6zM36.2 22.1h.6v.9zM38.1 20.6h.8zM38.1 22.1h.8zM38.1 20.6h.9zM38.1 21.3h.8zM38.1 22.1l.8 .1zM38.2 22.2h.7z"/>
<path d="M38.2 20.6h.8zM38.2 21.3h.7zM38.2 22.2l.7 .1zM38.2 20.6l.8 .1zM38.2 21.2l.7 .1zM38.2 22.3l.7 .1zM38.3 20.7h.7zM38.2 21.2h.7zM38.3 21.2h.6zM38.3 22.4h.7zM38.3 22.4l.7 .6h-.7zM38.3 22.4h.7v.6z"/>
<path d="M38.3 20.7l.7 .1zM38.3 20.8l.7 .1zM38.3 21.1l.6 .1zM38.3 20.9l.7 .1h-.7zM38.3 20.9h.7v.1zM38.3 21l.7 .1zM38.3 21.1h.6zM38.3 21.1h.7zM39.4 20.7l.7 .1zM39.4 20.7h.7zM39.4 20.8h.7zM39.4 20.8l.7 .2h-.7z"/>
<path d="M39.4 20.8h.7v.2zM39.4 21l.7 .7h-.7zM39.4 21h.7v.7zM39.4 21.7l.7 .1h-.7zM39.4 21.7h.7v.1zM39.4 21.8h.7zM39.4 21.8l.7 .1zM39.4 21.9l.7 .1zM39.4 22h.8zM39.4 20.6h1zM39.4 20.6h.9zM39.4 20.6h.8z"/>
<path d="M39.4 20.6l.8 .1zM39.4 20.7h.8zM39.4 22l.8 .1zM39.4 22.1h.8zM39.4 22.1h.9zM39.4 22.1l1 .1zM39.9 22.9l1.8 .1zM39.9 22.9h2zM40.1 23h1.3zM40.1 23h1.6zM41.3 20.6h1.1zM41.4 20.6h1z"/>
<path d="M41.5 20.6h.9zM41.4 22.2h1zM41.5 22.1h.9zM41.6 20.6l.8 .1zM41.6 22.1h.8zM41.6 20.7h.8zM41.6 22l.8 .1zM41.6 20.7l.8 .1zM41.7 20.8h.7zM41.7 22h.7zM41.7 20.8l.7 .2h-.7zM41.7 20.8h.7v.2z"/>
<path d="M41.7 21.8h.7zM41.7 21.8l.7 .1zM41.7 21.9l.7 .1zM41.7 21.9h.7zM41.7 21l.7 .7h-.7zM41.7 21h.7v.7zM41.7 21.7l.7 .1h-.7zM41.7 21.7h.7v.1zM42.7 20.7l.8 .1zM42.7 20.7h.8zM42.7 20.8h.8zM42.7 20.8l.7 .2h-.7z"/>
<path d="M42.7 20.8h.8l-.1 .2zM42.7 21l.7 .7h-.7zM42.7 21h.7v.7zM42.7 21.7l.8 .1h-.8zM42.7 21.7h.7l.1 .1zM42.7 21.8h.8zM42.7 21.8l.8 .1zM42.7 21.9l.8 .1zM42.8 20.6h1zM42.8 20.6h.9zM42.8 20.6h.8zM42.8 20.6l.7 .1z"/>
<path d="M42.8 20.7h.7zM42.8 22h.7zM42.8 22l.8 .1zM42.8 22.1h.8zM42.8 22.1l.9 .1zM43.3 22.9l2 .1zM43.4 23h1.7zM43.4 23h1.9zM43.5 23h1.6zM43.5 23h1.4zM46 20.9l2.8 .9h-2.8zM46 20.9h2.8v.9z"/>
<path d="M46 21.8l.7 1.2h-.7zM46 21.8h.7v1.2zM48.1 21.8l.7 1.2h-.7zM48.1 21.8h.7v1.2zM50.5 20.6l.6 .8h-.6zM50.5 20.6h.6v.8zM50.5 22.2l.6 .8h-.6zM50.5 22.2h.6v.8zM52.4 20.6h.9zM52.5 20.6h.8zM52.5 21.4h.8zM52.5 21.3l.8 .1z"/>
<path d="M52.5 21.3h.8zM52.6 20.6h.7zM52.6 21.3h.7zM52.6 20.6l.7 .1zM52.6 21.2l.7 .1zM52.6 20.7h.8zM52.6 20.7l.8 .1h-.7zM52.6 20.7h.8v.1zM52.6 21.1h.7zM52.6 21.1h.8zM52.6 21.1l.7 .1zM52.6 21.2h.7z"/>
<path d="M52.7 20.8l.7 .3h-.7zM52.7 20.8h.7v.3zM52.7 21.1h.7zM25.4 256.9h165.1l-165.1 .7zM25.4 257.6l165.1-.7v.7z"/>
</g>
<path d="M37.3 9.7h4.8M37.5 17.9h4.9M36.2 20.4h2.7" fill="none" stroke="#000" stroke-width=".23"/>
<path d="M36.1 10.7h6.7M36.5 17.2h6.8M36.9 9.9h5.4" fill="none" stroke="#000" stroke-width=".34"/>
<path d="M35.1 12.8h2.3M36.4 10.3h6.2" fill="none" stroke="#000" stroke-width=".4"/>
<path d="M35.6 11.3h2.4" fill="none" stroke="#000" stroke-width=".42"/>
<path d="M36.3 16.8h6.9M38 18.1h3.8M50.5 21.5h2.8" fill="none" stroke="#000" stroke-width=".21"/>
<path d="M37 17.6h5.9" fill="none" stroke="#000" stroke-width=".3"/>
<g fill="none" stroke="#000" stroke-width=".36">
<path d="M57.1 179.2h100.9M57.1 175.3h100.9M57.1 171.4h100.9M57.1 167.5h100.9v54.4h-100.9zM101.2 175.3v46.6M110.4 167.5v54.4M126.3 171.4v3.9M142.1 171.4v3.9M57.1 186.9h100.9M57.1 183.1h100.9M57.1 198.6h100.9M57.1 194.7h100.9"/>
<path d="M57.1 190.8h100.9M126.3 183.1v7.7M126.3 198.6v3.9M142.1 183.1v7.7M142.1 198.6v3.9M57.1 214.2h100.9M57.1 206.4h100.9M57.1 202.5h100.9M57.1 210.3h100.9M57.1 218h100.9M126.3 206.4v15.5M142.1 206.4v15.5"/>
</g>
<g font-size="3.9">
<text x="26.4" y="43.5">56-Lead Very Thin Plastic Quad Flat, No Lead Package (8JX) - 8x8 mm Body [VQFN]</text>
<text x="26.4" y="48.1">With 5.9 mm Exposed Pad</text>
</g>
<g font-size="3.2">
<text x="28.4" y="54.7">Note:</text>
<text x="41.1" y="54.7">For the most current package drawings, please see the Microchip Packaging Specification located at</text>
<text x="41.1" y="58.3">http://www.microchip.com/packaging</text>
</g>
<g font-size="2.9">
<text x="102.9" y="170.5">Units</text>
<text x="124.6" y="170.5">MILLIMETERS</text>
<text x="58" y="178.3">Number of Terminals</text>
<text x="87.6" y="174.4">Dimension Limits</text>
<text x="104.8" y="178.3">N</text>
<text x="115.7" y="174.4">MIN</text>
<text x="130.8" y="174.4">NOM</text>
<text x="132.6" y="178.3">56</text>
<text x="147" y="174.4">MAX</text>
<text x="58" y="182.2">Pitch</text>
<text x="105" y="181.9">e</text>
<text x="128" y="182.2">0.50 BSC</text>
<text x="58" y="186">Overall Height</text>
<text x="58" y="189.9">Standoff</text>
<text x="104.1" y="189.9">A1</text>
<text x="104.8" y="186">A</text>
<text x="117.5" y="186">–</text>
<text x="117.5" y="189.9">–</text>
<text x="133.4" y="186">–</text>
<text x="133.4" y="189.9">–</text>
<text x="147.3" y="186">0.90</text>
<text x="147.3" y="189.9">0.05</text>
<text x="58" y="193.8">Terminal Thickness</text>
<text x="58" y="197.7">Overall Length</text>
<text x="104.1" y="193.8">A3</text>
<text x="104.8" y="197.7">D</text>
<text x="128" y="197.7">8.00 BSC</text>
<text x="128.1" y="193.8">0.20 REF</text>
<text x="58" y="201.6">Exposed Pad Length</text>
<text x="104" y="201.6">D2</text>
<text x="115.5" y="201.6">5.80</text>
<text x="131.4" y="201.6">5.90</text>
<text x="147.3" y="201.6">6.00</text>
<text x="58" y="205.5">Overall Width</text>
<text x="58" y="209.4">Exposed Pad Width</text>
<text x="104" y="209.4">E2</text>
<text x="104.8" y="205.5">E</text>
<text x="115.5" y="209.4">5.80</text>
<text x="128" y="205.5">8.00 BSC</text>
<text x="131.4" y="209.4">5.90</text>
<text x="147.3" y="209.4">6.00</text>
<text x="58" y="213.2">Terminal Width</text>
<text x="105" y="213.2">b</text>
<text x="115.5" y="213.2">0.18</text>
<text x="131.4" y="213.2">0.25</text>
<text x="147.3" y="213.2">0.30</text>
<text x="58" y="217.1">Terminal Length</text>
<text x="58" y="221">Terminal-to-Exposed-Pad</text>
<text x="104.8" y="221">K</text>
<text x="105" y="217.1">L</text>
<text x="115.5" y="217.1">0.35</text>
<text x="128.1" y="221">0.65 REF</text>
<text x="131.4" y="217.1">0.40</text>
<text x="147.3" y="217.1">0.45</text>
<text x="32.9" y="224.4">Notes:</text>
<text x="32.9" y="229">1. Pin 1 visual index feature may vary but must be located within the hatched area.</text>
<text x="32.9" y="232.3">2. Package is saw singulated.</text>
<text x="32.9" y="235.6">3. Dimensioning and tolerancing per ASME Y14.5M</text>
<text x="42.5" y="238.9">BSC: Basic Dimension. Theoretically exact value shown without tolerances.</text>
<text x="42.5" y="242.2">REF: Reference Dimension, usually without tolerance, for information purposes only.</text>
<text x="109.7" y="251.7">Microchip Technology Drawing C04-433 Rev A Sheet 2 of 2</text>
<text x="26.6" y="261.3">© 2024 Microchip Technology Inc.</text>
</g>
<text font-size=".6" x="43" y="10">R</text>
</svg>
